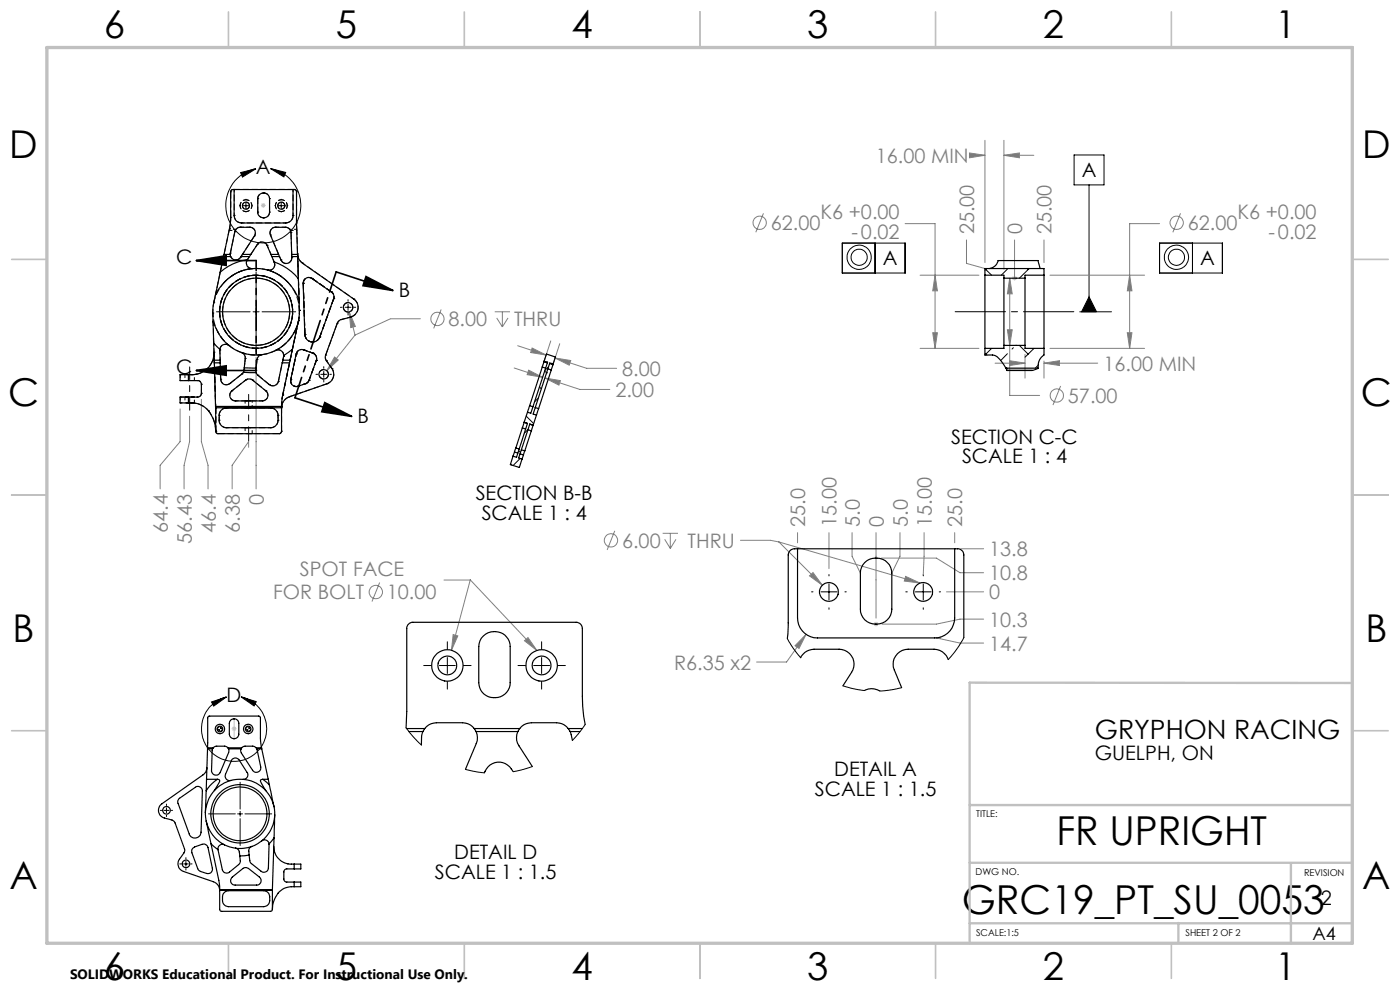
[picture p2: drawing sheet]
<svg xmlns="http://www.w3.org/2000/svg" width="297mm" height="210mm" viewBox="0 0 297 210" stroke-linecap="round" stroke-linejoin="round" font-family="sans-serif">
<g fill="none" stroke="#808080" stroke-width=".21">
<path d="M205.7 32.4l3.3 .5-3.3 .6zM206.7 32.9h2.3M209 29.8v25.9M213 29.8v27.3M213 32.9h6.3M213 32.9l3.3-.5v1.1zM162 45.3l-1.7 4M192 47.4h6.4v26.5M195.2 58.4h12.5M198.4 58.4l.5 3.3h-1zM205 50.9v5l4 1.1M214.2 59v24.9h6.4"/>
<path d="M214.2 59l.5 3.3h-1zM215.2 50.9v8.1M221.5 50.9v4.8M222.7 58.4h20.1M239.6 58.4l.5 3.3h-1zM246 47.4h-6.4v26.5M250.4 45.3l-1.6 4M54.3 75.8v27.9M71 75.7l.8 .7-2.5 2.2zM74.1 66.2l1.3 3-1 .3zM74.1 66.2l1.2 4.9M75.3 71.1l-6 7.5"/>
<path d="M89.2 67.6h-6.4l-7.5 3.5M93.6 65.6l-1.6 4.1M105 66.1h3.2M105.4 67.4l1.2 1.9M106.6 66.1v3.2M107.8 67.4l-1.2 1.9M109.1 78.1l6 1.9M109.8 73.3l6.1 2M112.1 78.5l3 1.5-3.3-.5zM112.9 73.8l3 1.5-3.3-.5zM116.8 72.3l-1.4 4.4M117.8 75.9l6.7 2.2h6.3"/>
<path d="M117.8 75.9l3.3 .6-.3 1zM118.7 72.9l-1.4 4.3M195.2 73.9h12.5M197.9 70.6h1l-.5 3.3zM211.1 77h6.4M213.7 69.9h1l-.5 3.4zM214.2 76.5l3.3 .5-3.3 .5zM217.5 75.2v5M221.5 76.6v3.6M221.5 77h11.4M221.5 77l3.3-.5v1zM222.7 73.9h20.1"/>
<path d="M239.1 70.6h1l-.5 3.3zM38.2 86.7v7l-4.2 5v5M40.2 88.3v5.4l-1.1 5v5M42.7 84.7v9l1.4 5v5M52.7 94.9v-1.2l-3.5 5v5M115.6 80.2l7.4 2.4h6.4M115.6 80.2l3.3 .5-.3 1zM225 81.9l-1.6 4M130.4 112.6l-1.6 4.1M140.6 113.1h3.2M141 114.4l1.2 1.9M142.2 113.1v3.2"/>
<path d="M143.4 114.4l-1.2 1.9M157.1 114.6h6.3l1.8 .4M165.2 115l9.2 9.1M165.2 115l30 8.7M169.2 113v2.1M175.9 113v7.6M180.8 113v5l1.7 3.6M185.8 113v18.1M187 118.4h11.6l5.1 3.1h5M190.9 113v5l-1.7 3.6M196 113l-.1 8.9M202.5 113v2.1"/>
<path d="M203.8 116.4h4.9M80.5 123.6l-1.6 4M96.1 134.6l1 .3-1.3 3zM99.8 123l-4 14.9M99.8 123h-5.6M99.8 123l14.1 15M111.3 135.9l.7-.7 1.9 2.8zM171 134.6l-4.1 5.8h-6.4M171 134.6l-1.5 2.9-.8-.5zM171.7 122.2l.8-.7 1.9 2.6zM192.1 122.3l3.1 1.4-3.4-.4zM199.6 135.3h-1l5.1 1.1h5"/>
<path d="M200.8 125.5h7.9M208.7 131.3h-5l-5.1 1.1h-11.5"/>
<circle cx="161.2" cy="47.3" r="1.41"/>
<circle cx="249.6" cy="47.3" r="1.42"/>
<circle cx="92.8" cy="67.6" r="1.42"/>
<circle cx="224.2" cy="83.9" r="1.4"/>
<circle cx="129.6" cy="114.6" r="1.41"/>
<circle cx="79.7" cy="125.6" r="1.41"/>
</g>
<g fill="none" stroke="#000" stroke-width=".21">
<path d="M51 36.6l3.3-.8-2.9 1.8zM57.4 35.8l3.2 .8-.4 .9zM57.4 35.8a8 8 0 0 1 5.2 12.1 8 8 0 0 1-13.2 .2 8 8 0 0 1 4.9-12.3M227.9 32.9h6.3v6.3h-6.3zM231 39.2v26.9M50.8 43.6h.1M51.5 43.6h1.3M52.2 42.3v.1M52.2 43v1.3M52.2 44.9v.1M53.4 43.6h.2M54.3 57.7v7.2"/>
<path d="M58.3 43.6h.1M59 43.6h1.3M59.7 42.3v.1M59.7 43v1.3M59.7 44.9v.1M60.9 43.6h.2M178.7 51.6h13.3v6.3h-13.3zM185.7 51.6v6.3M246 51.6h13.3v6.3h-13.3zM253 51.6v6.3M45.9 66.1h7.2M53.7 66.1h1.3"/>
<path d="M54.3 65.5v1.3M54.3 67.4v7.1M55.6 66.1h7.1M67 79.4h.4M68.1 79.4h1.2M68.7 77.8v.3M68.7 78.8v1.2M70 79.4h.3M72.2 65.2h.4M73.2 65.2h1.3M73.8 63.6v.3M73.8 64.5v1.3"/>
<path d="M73.8 66.5v.3M75.1 65.2h.4M229.1 66.1h6.7M231 63l1.6 3.1h-3.2zM68.7 80.7v.3M94.9 136.1v1.7M94.9 139.5v3.4M114.9 136.1v1.7M114.9 139.5v3.4M172.2 125.5h.3M174.2 125.5h3.4M175.9 121.9v.3"/>
<path d="M175.9 123.9v3.3M175.9 128.9v.3M179.2 125.5h.3M192.2 125.5h.3M194.2 125.5h3.4M195.9 121.9v.3M195.9 123.9v3.3M195.9 128.9v.3M199.2 125.5h.3M44.9 148.9l3.1-1.1-2.7 2zM46.7 154.1l-.5 .3-.1 .2M47.2 154.6l-.2 .4-.3 .1"/>
<path d="M48 147.8a6.9 6.9 0 0 0-4.1 10.7 6.9 6.9 0 0 0 11.4 0 6.9 6.9 0 0 0-4.1-10.7M51.2 147.8l3.2 1-.5 .9zM52.7 154.1l-.4 .2-.2 .3M53.2 154.6l-.2 .4-.3 .1M89.9 141.2h1.6M93.2 141.2h3.4M94.9 144.6v1.6M98.3 141.2h1.6M109.9 141.2h1.6M113.2 141.2h3.4M114.9 144.6v1.6M118.3 141.2h1.6"/>
<path d="M34 171.9h.3M34.8 171.9h1M35.3 170.6v.3M35.3 171.4v1M35.3 172.9v.3M36.3 171.9h.3M44.2 172.6h5.7M50.4 172.6h1M50.9 165.9v5.7M50.9 172.1v1M50.9 173.7v5.6M52 172.6h5.6"/>
<path d="M38.1 183.3h.4M38.9 183.3h1.1M39.4 181.9v.3M39.4 182.7v1.1M39.4 184.2v.4M40.5 183.3h.2"/>
<circle cx="182.3" cy="54.6" r="2.57"/>
<circle cx="182.3" cy="54.6" r="1.71"/>
<circle cx="249.6" cy="54.6" r="1.71"/>
<circle cx="249.6" cy="54.6" r="2.58"/>
</g>
<path d="M41.6 55.3l6.4-1.1v2.1zM41.6 55.3h12.7M71.3 57.7l12.1 3.9M77.6 58.7l5.8 2.9-6.4-1zM41.6 78.6l6.4-1v2zM41.6 78.6h12.7M62.5 84.4l12.1 3.9M68.9 85.4l5.7 2.9-6.3-1z" fill="none" stroke="#000" stroke-width=".35"/>
<g fill="none" stroke="#c0c0c0" stroke-width=".21">
<path d="M55.4 43.6h1M55.5 43.2l.7 .7M55.8 43.1v1M56.2 43.2l-.7 .7M214.7 59h1M214.8 58.7l.8 .7M215.2 58.5v1M215.6 58.7l-.8 .7M185.3 132.4h1M185.5 132l.7 .7M185.8 131.9v1M186.2 132l-.7 .7"/>
<path d="M49.1 154.6h1.1M49.3 154.2l.7 .7M49.7 152.5v4.2M50 154.2l-.7 .7"/>
</g>
<path d="M40.2 87v-9.2" fill="none" stroke="#000" stroke-width=".21" stroke-dasharray="15.2 1.3 1.3 1.3" stroke-dashoffset="12.6"/>
<path d="M52.7 93.6v-9.9" fill="none" stroke="#000" stroke-width=".21" stroke-dasharray="15.2 1.3 1.3 1.3" stroke-dashoffset="12.2"/>
<path d="M227.8 66.1h-25.2" fill="none" stroke="#000" stroke-width=".21" stroke-dasharray="15.2 1.3 1.3 1.3" stroke-dashoffset="4.6"/>
<path d="M71.3 57.6l-8.7 26.8" fill="none" stroke="#000" stroke-width=".35" stroke-dasharray="6.3 1.3 1.3 1.3 1.3 1.3" stroke-dashoffset="1.8"/>
<path d="M54.3 55.2v23.4" fill="none" stroke="#000" stroke-width=".35" stroke-dasharray="6.3 1.3 1.3 1.3 1.3 1.3" stroke-dashoffset="4.2"/>
<g fill="none" stroke="#c0c0c0" stroke-width=".35">
<path d="M48.5 2.5v7.5M98.5 2.5v7.5M148.5 2.5v7.5M198.5 2.5v7.5M248.5 2.5v7.5M2.5 55h7.5M287 55h7.5M2.5 105h7.5M287 105h7.5M2.5 155h7.5M287 155h7.5M48.5 200v7.5"/>
<path d="M98.5 200v7.5M148.5 200v7.5M198.5 200v7.5M248.5 200v7.5"/>
</g>
<path d="M286.9 144.9l-81.2-.1v55.3M205.7 170.8h81.2M205.7 195.9h81.2M205.7 183h81.2M250 195.8v4.2M273.9 183.1v17" fill="none" stroke="#c0c0c0" stroke-width=".5"/>
<path d="M9.9 10.1h277v190h-277z" fill="none" stroke="#c0c0c0" stroke-width=".7"/>
<g fill="#000">
<path d="M51 36.6l3.3-.8-2.9 1.8zM57.4 35.8l3.2 .8-.4 .9zM231 63l1.6 3.1h-3.2zM44.9 148.9l3.1-1.1-2.7 2zM51.2 147.8l3.2 1-.5 .9zM46.1 154.6l.2 .4 .4 .1v-.5zM46.7 154.1v.5h.5l-.2-.3zM52.1 154.6l.2 .4 .4 .1v-.5zM52.7 154.1v.5h.5l-.2-.3z"/>
<path d="M77.6 58.7l5.8 2.9-6.4-1zM68.9 85.4l5.7 2.9-6.3-1zM41.6 55.3l6.4-1.1v2.1zM41.6 78.6l6.4-1v2z"/>
</g>
<g fill="#808080">
<path d="M71 75.7l.8 .7-2.5 2.2zM74.1 66.2l1.3 3-1 .3zM192.1 122.3l3.1 1.4-3.4-.4zM171.7 122.2l.8-.7 1.9 2.6zM111.3 135.9l.7-.7 1.9 2.8zM96.1 134.6l1 .3-1.3 3z"/>
<path d="M171 134.6l-2.3 2.4 .8 .5zM112.1 78.5l3 1.5-3.3-.5zM115.6 80.2l3.3 .5-.3 1zM112.9 73.8l3 1.5-3.3-.5zM117.8 75.9l3.3 .6-.3 1zM239.6 58.4l.5 3.3h-1zM239.1 70.6h1l-.5 3.3zM198.4 58.4l.5 3.3h-1zM197.9 70.6h1l-.5 3.3zM213.7 69.9h1l-.5 3.4zM214.2 59l.5 3.3h-1zM213 32.9l3.3-.5v1.1zM205.7 32.4l3.3 .5-3.3 .6zM214.2 76.5l3.3 .5-3.3 .5zM221.5 77l3.3-.5v1z"/>
</g>
<g fill="none" stroke="#000" stroke-width=".25">
<path d="M46.7 57.7l-1 4.8M47.4 54.4h1.5M47.4 54.4l-.7 3.3M47.5 54l-.1 .4M47.5 54l1.3-5.8 .1-1.5v-6.1l.5-.4h13.1l.3 .2 .3 13.6M47.5 54h1.3M48.8 54l.1 .4M48.8 54l1-4.9a1.17 1.17 0 0 1 1.2-.9h2a1.16 1.16 0 0 1 1 .6 1.16 1.16 0 0 1 0 1.3l-2.6 3.9M48.9 54.4a1.2 1.2 0 0 0 1.1 .7 1.2 1.2 0 0 0 1.1-.7M49.7 40.2v5.5a1.55 1.55 0 0 0 1.6 1.6h9.3a1.55 1.55 0 0 0 1.6-1.6v-5.5M51.1 54.4h1.8M51.4 54l-.3 .4"/>
<path d="M51.4 54h1.8M52.5 55.1a11.3 11.3 0 0 0-5.8 2.6M52.5 55.1a1.22 1.22 0 0 0-.1 1.3 1.22 1.22 0 0 0 1.2 .6M52.9 54.4l-.4 .7M53.2 54l-.3 .4M53.2 54l1.4-2.1a1.16 1.16 0 0 1 1.1-.6 1.16 1.16 0 0 1 1 .8l.8 1.9M54.9 41.5a1.29 1.29 0 0 1 1.4-.5 1.29 1.29 0 0 1 .9 1.1v2.9a1.25 1.25 0 0 1-1.3 1.2 1.25 1.25 0 0 1-1.2-1.2v-3.1zM57.5 54l.2 .4M57.5 54h1.6M57.7 54.4l.4 1.2M57.7 54.4h1.6M58.1 55.6a1.19 1.19 0 0 1-.1 1.3 1.19 1.19 0 0 1-1.2 .4"/>
<path d="M58.1 55.6a11.2 11.2 0 0 1 5.2 3.5M59.1 54l.2 .4M59.1 54l-1.7-4.2a1.18 1.18 0 0 1 1.1-1.6h2a1.21 1.21 0 0 1 1.2 1.1l.2 4.7M59.3 54.4l.3 .8a1.19 1.19 0 0 0 1.5 .6 1.19 1.19 0 0 0 .8-1.4M61.9 54v.4M61.9 54.4h1.2M61.9 54h1.2M63.1 54v.4M63.1 53.9a2.61 2.61 0 0 0 1.1 1.9l10.9 7.7a2.15 2.15 0 0 1 .8 2.1 2.15 2.15 0 0 1-1.5 1.7l-2.2 .5-.7 .8-2.5 7 .2 .9 1.2 1.7a2.13 2.13 0 0 1-1 3.2l-8 2.8a2.48 2.48 0 0 0-1.7 2.3M63.1 54.4l.2 4.7M63.3 59.1l.1 4.4M64.7 59.2l.6-.3 .7 .1 4.3 3a1.18 1.18 0 0 1 .5 1.4l-3 8.1a1.64 1.64 0 0 1-1.8 1 1.64 1.64 0 0 1-1.3-1.5l-.4-10.9z"/>
<path d="M209 58.4v15.5M209 58.4v-1.4h12.5v1.4M209 58.4h4v.6M209.9 57a2.17 2.17 0 0 0 1.8-1.7h8.5l.5 1.7M213 59v14.3M213 59h4.5M217.5 59v14.3M221.5 58.4v15.5M221.5 58.4h-4v.6M40 79.5h-1.8v1.2h1.8M40 79.5v1.2M45.2 68.2a9.6 9.6 0 0 0 8.8 7.1 9.3 9.3 0 0 0 9.1-6.2"/>
<path d="M45.2 68.2l.1 4.6M45.3 72.8l1.3 1.3M45.3 72.8l.1 3.6M45.4 74.7a4.7 4.7 0 0 1-5.4 4.8M45.4 76.4l.1 .6M45.4 76.4h1.3M45.5 77h1.2M45.5 77l.2 9.2M45.7 62.5a9.5 9.5 0 0 1 8.7-5.5 9.5 9.5 0 0 1 8.6 5.6l.4 .9M45.7 62.5l-.5 2.5v3.2M46.6 74.1l.1 2.3M46.7 76.4v.6"/>
<path d="M46.7 77l.1 3.5a1.19 1.19 0 0 0 .7 1 1.19 1.19 0 0 0 1.3-.1l2.8-2.4M48.6 73.3a1.21 1.21 0 0 0-2 .8M51.3 74.8a1.4 1.4 0 0 1 .7 1.8l-.2 1.4M51.6 79h2.7M51.8 78l2.5 .1M51.8 78l-.2 1M54.3 78.1v.9M55.5 75.2l-.6 .3-.3 .5-.3 2.1M58.5 74.4a1.16 1.16 0 0 1 1.7 1M59.9 77l-.8 3.9a1.23 1.23 0 0 1-2 .7l-2.4-2-.4-.6M59.9 77h1.5M60 76.4l-.1 .6"/>
<path d="M60 76.4h1.5M60.2 75.4l-.2 1M61.4 77l-1.4 6.8-.3 2.4M61.5 76.4l-.1 .6M62 74.1l-1.8 1.3M62 74.1l-.5 2.3M63.1 69.1l-1.1 5M63.2 74.4l.5-.2 .5-.1 2.2 .8a1.22 1.22 0 0 1 .7 1.6l-1.7 4.5-.5 .3-1.7 .6a1.21 1.21 0 0 1-1.5-1.3l1.1-5.5zM63.4 63.5l.1 3.7-.4 1.9M115 77.8l.7 .3M115 77.8l-2.6 8.3M115.4 76.7l-.4 1.1"/>
<path d="M115.4 76.7l.7 .3M115.4 76.6l.8 .2-3.6 10.9-.7-.3M115.4 76.6l.5-1.5 1.9 .6-.5 1.5M115.4 76.6v.1M116.2 78.2l.7 .3M116.6 77.1l.7 .3M116.9 78.5l-2.6 8.2M117.3 77.4l-.4 1.1M117.3 77.2l-.7-.2-3.5 10.8 .7 .2M117.3 77.2v.2M209 73.9v1.4h1.6a3.1 3.1 0 0 1 2.2 1.8l.6 1M213 73.3v.6h-4"/>
<path d="M213 73.3h4.5M213.4 78.1h.1M213.4 78.1l.2 .5M213.4 78.1h6.8M213.6 78.6h5.5M213.6 78.6h5.4M217.5 73.3v.6h4M220.2 78.1v.1M221.5 73.9v1.4a2.48 2.48 0 0 0-1.2 2l-.1 .8M40 80.7h1.9a.78 .78 0 0 1 .8 .8v1.9a.85 .85 0 0 1-.8 .8h-1.9M40 85.5a5 5 0 0 1 5.4 3.7l.4 2.3M40 84.2h-1.8v1.3h1.8"/>
<path d="M40 84.2v1.3M45.7 86.2l.1 .3M45.7 86.2h14M45.8 86.5h13.9M45.8 86.5v5M46.8 87.1l.5-.4 .8-.2h9.3a1.62 1.62 0 0 1 1.6 1.6v1a1.62 1.62 0 0 1-1.6 1.6h-9.3a1.55 1.55 0 0 1-1.6-1.6 2.41 2.41 0 0 1 .3-2zM49 83.1l3.1-2.5 .6-.2 .9 .2 2.8 2.3a1.2 1.2 0 0 1 .4 1.4 1.2 1.2 0 0 1-1.2 .7h-5.7a1.2 1.2 0 0 1-1-.7 1.2 1.2 0 0 1 .1-1.2zM59.7 86.2v.3M59.7 86.5v5l-.3 .5h-13.3l-.2-.1-.1-.4M108.8 96.8l-.5 1.8 1.9 .6 .5-1.8M109.1 95.9l.8 .2M109.1 95.9l-.3 .9"/>
<path d="M109.4 95l-.3 .9M109.4 95l.7 .2M110.3 96.3l.8 .2M110.6 95.4l.7 .2M110.8 90.8l.7 .2M110.8 90.8l-1.4 4.2M111.1 96.5l-.4 .9M111.2 89.6l-.4 1.2M111.2 89.6l.7 .2-2.3 7.2-.8-.2M111.2 89.6l.7 .2M111.2 89.6h.1M111.3 95.6l-.2 .9"/>
<path d="M111.9 87.4l-.7 2.2M112 91.1l.7 .3M112.4 86.1l-.5 1.3M112.4 86.1l.7 .2M112.4 90l.7 .2M112.7 91.4l-1.4 4.2M113.1 90.2l-.4 1.2M113.1 90.2l-.7-.3-2.4 7.2 .7 .3M113.1 90.2h.1M113.5 86.5l.8 .2M113.8 88l-.7 2.2M114.3 86.7l-.5 1.3"/>
<path d="M169.2 116.4v14.7a4.2 4.2 0 0 0 4.2 4.2h24.9a4.2 4.2 0 0 0 4.2-4.2v-14.7M183.4 119.3a3.4 3.4 0 0 1 3.6-.7 3.4 3.4 0 0 1 2.2 3v7.6a3.3 3.3 0 0 1-3.3 3.2 3.3 3.3 0 0 1-3.4-3.2v-7.6a3.3 3.3 0 0 1 .9-2.3zM102.5 134.9a3.3 3.3 0 0 1 3.6-.7 3.3 3.3 0 0 1 2.1 3v7.6a3.3 3.3 0 0 1-3.3 3.2 3.3 3.3 0 0 1-3.3-3.2v-7.6a3.1 3.1 0 0 1 .9-2.3zM169.9 139.5l.1-.3a3.3 3.3 0 0 1 2.7-1.5h5.3a3.2 3.2 0 0 1 2.7 4.9l-1.9 2.9M201.2 139.9a3.3 3.3 0 0 0-3-2.2h-5.5a3.2 3.2 0 0 0-3 4.4l1.6 3.8M204.5 135.2v-17.5a1.33 1.33 0 0 0-1.4-1.3h-34.5a1.33 1.33 0 0 0-1.4 1.3v15.2l-.2 2.6M44 158.6v.2M44 158.6l.1-6.4 .2-.3h10.7l.2 .3v4.4l.3 2M44 158.8h1.1M44 158.8l-.2 6.5M44 158.6h1.2M45.1 158.8l-.2 4.7a.96 .96 0 0 0 .7 .9 .96 .96 0 0 0 1.1-.5l1.8-4.3v-.8"/>
<path d="M45.2 158.6l.6-.3h2l.6 .3M45.2 158.6l-.1 .2M48.4 158.6h2.9M48.4 158.6l.1 .2M48.5 158.8h2.7M49.1 152.6a1.01 1.01 0 0 1 1.6 .8v2.3a1.01 1.01 0 0 1-1 1 1.01 1.01 0 0 1-1.1-1v-2.3l.1-.3zM51.2 158.8l-.1 .8 2.5 3.8a.95 .95 0 0 0 1.1 .4 .95 .95 0 0 0 .6-1.1l-.8-3.9M51.3 158.6l.5-.3h2l.6 .3M51.3 158.6l-.1 .2M54.4 158.6h1.1M54.4 158.6l.1 .2M54.5 158.8h1"/>
<path d="M55.5 158.6v.2M55.5 158.8l1.4 6.5M86.3 154.5h3.8M86.7 155.2h3M89.7 155.2a5.6 5.6 0 0 0-.3 2.8M90.1 154.5a3.1 3.1 0 0 1 2.5-1.2h5.5a3.2 3.2 0 0 1 2.5 1.2M90.1 154.5l-.4 .7M100.6 154.5h9.6M100.6 154.5l.4 .7M101 155.2a3.2 3.2 0 0 1 0 2.5l-2.3 5.5M101 155.2h8.9M109.9 155.2a3.1 3.1 0 0 0 .2 3l2.8 4.4"/>
<path d="M110.2 154.5a3.1 3.1 0 0 1 2.5-1.2h5.4a3.1 3.1 0 0 1 2.4 1.2M110.2 154.5l-.3 .7M120.5 154.5h3M120.5 154.5l.5 .7M121 155.2l.4 1.8M121 155.2h2M124.1 153.7l-.5-3.8-.1-2.2v-14.4a1.33 1.33 0 0 0-1.3-1.3h-34.6a1.33 1.33 0 0 0-1.3 1.3v17.6l-.2 3.5M183.4 146.5a3.2 3.2 0 0 1 3.3 .1M38 169.4l3.5-2.4a.94 .94 0 0 1 .9-.1 .94 .94 0 0 1 .5 .9l-.2 8.7a1.29 1.29 0 0 1-1.1 1.3 1.29 1.29 0 0 1-1.5-.9l-2.4-6.6v-.5zM41 179.9l1.9-.8a.99 .99 0 0 1 1.2 .7l.9 4.4a.93 .93 0 0 1-1.2 1.1l-1.3-.5-.5-.4-1.3-3.5v-.6zM43.6 172.4l.1 1.8M43.7 174.2l1.1 4.8"/>
<path d="M43.7 174.2a7.4 7.4 0 0 0 3.9 5M43.7 167.7l-.1 4.7M43.8 165.3h2.3M43.8 165.3l-.1 2.4M43.9 162.8a1.77 1.77 0 0 1-.9 1.6l-8.6 6.1a1.68 1.68 0 0 0-.8 1.7 1.68 1.68 0 0 0 1.3 1.3l1.7 .5 .5 .5 2 5.5v.7l-1 1.6a1.72 1.72 0 0 0 .8 2.5l6.4 2.2a1.94 1.94 0 0 1 1.3 1.9M44.8 179l1.4 1.2M44.8 179l1.6 7.8 .2 1.9M45.5 167.7a7.9 7.9 0 0 0-1.9 4.7M45.5 167.7a7.4 7.4 0 0 1 10.9 0M46.1 165.3l-1.6 1.4-.8 1M46.1 165.3a.44 .44 0 0 1 .5 .3 .44 .44 0 0 1-.2 .5l-.9 1.6M47.6 179.2a.94 .94 0 0 0-1 .1 .94 .94 0 0 0-.4 .9"/>
<path d="M47.6 179.2l1.2 .5 1.2 .2M50 179.9a1.3 1.3 0 0 1 .9 1.7M51.5 165.3a.93 .93 0 0 0 .9-.4 .93 .93 0 0 0 0-1l-1.7-2.7a.93 .93 0 0 0-.9-.4 .93 .93 0 0 0-.7 .6l-1.3 2.8a.96 .96 0 0 0 .2 1 .96 .96 0 0 0 1 .4M53.4 179.6a.96 .96 0 0 0-.6 1.3v.5M53.4 179.6a7.3 7.3 0 0 1-3.4 .3M55.5 178.4a.96 .96 0 0 1 1.6 .6M55.5 178.4l-1.2 .8-.9 .4M55.7 165.3a.42 .42 0 0 0-.5 .3 .42 .42 0 0 0 .2 .5l1 1.6M55.7 165.3l1.5 1.2M55.7 165.3h1.2M56.4 167.7a7.7 7.7 0 0 1 1.7 3.4M56.9 165.3l.3 1.2"/>
<path d="M57.1 179l-.2 5.1a.96 .96 0 0 1-1.5 .7l-2.2-1.7-.4-1.7M57.2 166.5l.9 4.6M58.1 179.5a3.8 3.8 0 0 0 4.3 3.8M58.1 177.7l-1 1.3M58.1 171.1l.2 1.8M58.1 177.7l-.3 11M58.3 172.9a7.3 7.3 0 0 1-2.8 5.5M58.3 172.9l-.2 4.8M108.9 163.7a3.2 3.2 0 0 0-3.2-2 3.2 3.2 0 0 0-2.9 2.2M46.2 180.2l1 4.3a.93 .93 0 0 0 1.5 .5l2.2-1.9v-1.5M46.6 188.7v.2M46.6 188.9v4l.2 .4h10.7l.3-.4"/>
<path d="M46.6 188.7h11.2M46.6 188.9h11.2M47.5 189.4l.3-.3 .7-.2h7.5a1.32 1.32 0 0 1 1.2 1.3v.9a1.32 1.32 0 0 1-1.2 1.2h-7.5a1.32 1.32 0 0 1-1.3-1.2l.1-1.3zM49.1 186.2l2.4-2 .5-.2 .7 .2 2.3 1.8a.94 .94 0 0 1 .3 1.1 .94 .94 0 0 1-.9 .6h-4.5a.93 .93 0 0 1-.9-.5 .93 .93 0 0 1 .1-1zM52.8 181.4l-1.9 .2M57.8 188.7v.2M57.8 188.9v4M62.4 187.1h1.4v1h-1.4M62.4 183.3h1.4v1h-1.4M62.4 184.3h-1.5a.6 .6 0 0 0-.7 .7v1.5a.6 .6 0 0 0 .7 .6h1.5M62.4 188.1a4.3 4.3 0 0 0-4.6 4.3v.5M62.4 183.3v1"/>
<path d="M62.4 187.1v1"/>
<circle cx="52.2" cy="43.6" r=".75"/>
<circle cx="59.7" cy="43.6" r=".76"/>
<circle cx="54.3" cy="66.1" r="7.7"/>
<circle cx="54.3" cy="66.1" r="7.1"/>
<circle cx="68.7" cy="79.4" r=".99"/>
<circle cx="73.8" cy="65.2" r="1"/>
<circle cx="175.9" cy="125.6" r="2"/>
<circle cx="195.9" cy="125.6" r="2"/>
<circle cx="46.7" cy="154.6" r="1"/>
<circle cx="46.7" cy="154.6" r=".6"/>
<circle cx="52.7" cy="154.6" r="1"/>
<circle cx="52.7" cy="154.6" r=".6"/>
<circle cx="94.9" cy="141.1" r="2"/>
<circle cx="94.9" cy="141.2" r="3.3"/>
<circle cx="114.9" cy="141.1" r="2"/>
<circle cx="114.9" cy="141.2" r="3.3"/>
<circle cx="35.3" cy="171.9" r=".81"/>
<circle cx="50.9" cy="172.6" r="6.2"/>
<circle cx="50.9" cy="172.6" r="5.7"/>
<circle cx="39.5" cy="183.2" r=".8"/>
</g>
<g fill="none" stroke="#000" stroke-width=".21" stroke-dasharray="1.3 .6" stroke-dashoffset=".6">
<path d="M47.5 60a9.2 9.2 0 0 1 13.7 0M52.5 55.1l2.1-3.2M53 48.2h-2M54 50l.2-.4-.1-.7M57.4 49.8l2.2 5.3M58.2 55.7l-1.5-3.7M60.5 48.2h-2M38.2 79.5v1.2M39.2 79.5v1.2M46.2 70.3a9.2 9.2 0 0 0 2.4 3M54.3 78.5l.1 .7 .3 .4M54.3 78.5l.1-1.2"/>
<path d="M58.5 74.3l1.8-1.1a9.2 9.2 0 0 0 2.2-2.9M62.9 75.1a1.19 1.19 0 0 1 1.5-.9M63.5 65.8l-.2-5.8M64.4 74.2a1.19 1.19 0 0 0-1.5 .9M69.2 76.5l-.2-.6 .1-.6M70.4 78.2l-1.2-1.7M71.6 68.6l.3-.5 .5-.3M72.4 67.8l2-.6M38.2 84.2v1.3M39.2 84.2v1.3M40 85.5v-1.3M40 80.7v-1.2"/>
<path d="M41.2 80.7v-1.3M41.2 85.5v-1.3M41.9 80.7a.79 .79 0 0 1 .8 .8M42.7 83.4a.79 .79 0 0 1-.8 .8M52 90.7v1.3M53.5 92v-1.3M55.7 85h-5.8M69.4 81.4a2.13 2.13 0 0 0 1-3.2"/>
</g>
<g fill="none" stroke="#000" stroke-width=".21" stroke-dasharray="1.3 .6">
<path d="M47.5 60a9.2 9.2 0 0 1 6.1-3M48.7 48.6v-.1M48.7 48.6l-.1 .3M48.7 48.5h.1M48.9 53.7h.1M49 40.7h.1M49 46.1h.1M49.5 40.2h.1M49.7 45.7h.1M49.7 40.2h.1M49.8 49.1h.1M49.9 48.9l.2-.3"/>
<path d="M49.9 48.9l-.1 .2M51 48.2h.1M51 54.6h.1M51.3 47.3h.1M52.5 55.1h.1M53 48.2h.1M53.6 57h.1M53.9 48.6l.2 .3M54 50h.1M54.6 51.9h.1M54.7 45h.1M54.7 42.1h.1"/>
<path d="M55.9 46.2h.1M55.9 40.9h.1M56 46.2h-.1M56 40.9h-.1M56 46.2h.1M56 40.9h.1M56.7 52h.1M56.8 57.3h.1M57.2 42.1h.1M57.2 45h.1M57.4 49.8h.1M57.4 48.9l.1-.3"/>
<path d="M58.2 55.7h.1M58.5 48.2h.1M59.6 55.1h.1M59.7 58.6l-.9-.5-2-.8M60.5 48.2h.1M60.6 47.3h.1M61.5 48.6l.1 .3M61.7 49.3h.1M61.7 49.3l-.1-.4M61.9 54.6h.1M62.2 45.7h.1M62.2 40.2h.1"/>
<path d="M62.4 40.2h.1M62.9 40.7h.1M62.9 47.3h.1M63 48.9v-.3M63.1 53.9h.1M64.2 55.8h.1M66.2 59.1h.1M38.2 79.5h.1M40.7 79.5h.1M41.6 79.4h.1M45.2 66.4h.1M45.4 64.2h.1"/>
<path d="M45.4 74.7h.1M46.6 74.2h.1M46.7 74.1l-.1 .1M48.6 73.3h.1M51.3 74.8l-1.4-.7-1.3-.8M51.3 74.8h.1M51.3 79.3h.1M51.8 78.5h.1M52 76h.1M54.3 78.5h.1M54.5 76.3h.1M54.7 79.6h.1"/>
<path d="M55.6 75.2h.1M58.5 74.3h.1M60.2 75.6h.1M62.9 75.1h.1M63.3 68h.1M63.5 65.8h.1M64.3 60.1h.1M64.4 74.2h.1M64.7 71h.1M66.4 74.9h.1M67.1 76.4h.1M67.8 71.5h.1"/>
<path d="M69.1 75.3h.1M69.3 76.5h.1M70.4 62l-4.2-2.9M70.4 62h.1M70.4 78.2h.1M70.8 63.4h.1M71.6 68.5h.1M72.4 67.8h.1M74.4 67.2h.1M75.1 63.4h.1M38.2 80.7h.1M38.2 84.2h.1"/>
<path d="M38.2 85.5h.1M40.7 85.5h.1M41.9 80.7h.1M41.9 84.2h.1M42.7 83.4h.1M42.7 81.5h.1M44.3 87.2h.1M45.8 86.3v.1M45.8 86.5v-.1M45.8 86.5h.1M45.8 91.5h.1M46.3 92h.1"/>
<path d="M46.5 88.1h.1M46.5 89.1h.1M46.8 80.4h.1M48.1 90.7h.1M48.1 86.5h.1M48.8 81.3h.1M48.8 81.3l2.5-2M49.2 82.9h.1M49.9 85h.1M52.1 80.6h.1M53.6 80.6h.1M55.7 85h.1"/>
<path d="M56.4 82.9h.1M57.1 81.6l-2.4-2M57.1 81.6h.1M57.4 90.7h.1M57.4 86.5h.1M59 88.1h.1M59 89.1h.1M59.1 80.9h.1M59.2 92h.1M59.7 86.5v-.3M59.7 86.2v.3M59.7 86.4v5.1"/>
<path d="M59.7 86.4v-.1M59.7 86.2v.1M59.7 86.2h.1M59.7 91.5h.1M59.7 86.5h.1M60 83.8h.1M61.4 84.1h.1M61.4 84.1a2.5 2.5 0 0 0-1.7 2.4M61.7 80.5h.1M63.2 81.9h.1M64.8 81.4h.1M65.6 80.7h.1"/>
<path d="M69.4 81.4h.1"/>
</g>
<g fill="none" stroke="#000" stroke-width=".21" stroke-dasharray="1.3 .6" stroke-dashoffset=".1">
<path d="M53.6 57a9.2 9.2 0 0 0-4.6 1.6M63.3 60l-.1-3M40.7 79.5h-1.5h1.5M45.4 64.2a9.2 9.2 0 0 1 2.1-4.2M46.6 66.1a7.8 7.8 0 0 1 11.4-6.8 7.8 7.8 0 0 1 .6 13.3 7.8 7.8 0 0 1-12-5.9v-.6M58.5 74.3l-1.4 .6-1.5 .3M67.8 71.5l3-8.1M74.4 67.2a2.13 2.13 0 0 0 1.6-1.6 2.13 2.13 0 0 0-.9-2.2M40.7 85.5h-1.5h1.5M45.8 91.5v-5M45.8 86.5v5M49.2 82.9a1.19 1.19 0 0 0-.4 1.3 1.19 1.19 0 0 0 1.1 .8"/>
<path d="M52 86.5h1.5h-1.5M52 85h1.5h-1.5M52 90.7h1.5h-1.5M53.5 92h-1.5h1.5M55.7 85a1.19 1.19 0 0 0 1.1-.8 1.19 1.19 0 0 0-.4-1.3"/>
</g>
<g fill="none" stroke="#000" stroke-width=".21" stroke-dasharray="1.3 .6" stroke-dashoffset=".4">
<path d="M48.7 48.5l.3-2.4M49.5 40.2l-.4 .1-.1 .4M62.9 40.7l-.1-.4-.4-.1M63.1 53.9l.4 11.9M63.1 53.9a2.5 2.5 0 0 0 1.1 1.9M63.2 57l-.2-8.1M40.7 79.5h-.7M41.6 79.4l-.9 .1M45.2 66.4l.1 6.1M45.4 74.7l.4 11.8M46.6 74.2l.2 6.2M51.3 74.8a9.2 9.2 0 0 0 4.3 .4"/>
<path d="M55.6 75.2a9.2 9.2 0 0 1-4.3-.4M62 74.1l1.3-6.1M69.7 79.4a1 1 0 0 0-1.4-.9 1 1 0 0 0-.2 1.7 1 1 0 0 0 1.6-.6v-.2M74.9 65.2a1 1 0 0 0-1.5-.9 1 1 0 0 0-.2 1.7 1 1 0 0 0 1.6-.6l.1-.2M40 85.5h.7M45.8 86.3l-.5-13.8M45.8 86.5l-.4-11.8M46.3 92l-.4-.2-.1-.3M57.1 81.6a1.19 1.19 0 0 0 2-.7M59.7 86.2l.3-2.4M59.7 91.5l-.1 .3-.4 .2M60 83.8l2-9.7"/>
</g>
<g fill="none" stroke="#000" stroke-width=".21" stroke-dasharray="1.3 .6" stroke-dashoffset=".7">
<path d="M48.6 48.9h1.3M49.7 45.7v-5.5M50.1 48.6h-1.4M60.6 47.3h-9.3M61.6 48.9h1.4M62.2 40.2v5.5M63 48.6l-.1-1.3M63 48.6h-1.5M62.9 75.1l-1.2 5.4M75.1 63.4l-10.9-7.6M48.1 86.5h9.3M48.1 90.7h9.3"/>
<path d="M49.2 82.9l2.9-2.3M53.6 80.6l2.8 2.3"/>
</g>
<g fill="none" stroke="#000" stroke-width=".21" stroke-dasharray="1.3 .6" stroke-dashoffset=".3">
<path d="M46.9 57l1.7-8.1M49.7 45.7a1.59 1.59 0 0 0 1.6 1.6M52.5 55.1a1.19 1.19 0 0 0-.1 1.3 1.19 1.19 0 0 0 1.2 .6M56.7 52a1.19 1.19 0 0 0-2.1-.1M56.8 57.3a1.19 1.19 0 0 0 1.2-.4 1.19 1.19 0 0 0 .2-1.2M60.6 47.3a1.59 1.59 0 0 0 1.6-1.6M61.2 60a9.2 9.2 0 0 1 2.3 5.8M66.2 59.1a1.19 1.19 0 0 0-1.2-.1 1.19 1.19 0 0 0-.7 1.1M46.7 74.1a1.19 1.19 0 0 1 1.9-.8M58.5 74.3a1.19 1.19 0 0 1 1.2 .1 1.19 1.19 0 0 1 .5 1.2M63.3 68a9.2 9.2 0 0 1-4.8 6.3M64.3 60.1a1.19 1.19 0 0 1 .7-1.1 1.19 1.19 0 0 1 1.2 .1"/>
<path d="M64.7 71a1.62 1.62 0 0 0 1.4 1.5 1.62 1.62 0 0 0 1.7-1M46.5 88.1a1.59 1.59 0 0 1 1.6-1.6M46.8 80.4a1.19 1.19 0 0 0 .7 1.1 1.19 1.19 0 0 0 1.3-.2M48.1 90.7a1.59 1.59 0 0 1-1.6-1.6M57.4 86.5a1.59 1.59 0 0 1 1.6 1.6M57.4 90.7a1.59 1.59 0 0 0 1.6-1.6M61.7 80.5a1.19 1.19 0 0 0 1.5 1.4M63.2 81.9a1.19 1.19 0 0 1-1.5-1.4M65.6 80.7l1.5-4.3"/>
</g>
<g fill="none" stroke="#000" stroke-width=".21" stroke-dasharray="1.3 .6" stroke-dashoffset=".5">
<path d="M46.6 58.4l-1.2 5.8M50.9 43.6a1.25 1.25 0 0 1 1.8-1.1 1.25 1.25 0 0 1 .2 2.1 1.25 1.25 0 0 1-1.9-.7l-.1-.3M51 48.2l-.6 .2-.3 .2M52.2 44.9a1.25 1.25 0 0 1-1.1-1.8 1.25 1.25 0 0 1 2.1-.2 1.25 1.25 0 0 1-.8 2h-.2M53.9 48.6l-.3-.2-.6-.2M57.4 48.9v.9M58.4 43.6a1.25 1.25 0 0 1 1.8-1.1 1.25 1.25 0 0 1 .2 2.1 1.25 1.25 0 0 1-1.9-.7l-.1-.3M58.5 48.2l-.6 .2-.4 .2M59.7 44.9a1.25 1.25 0 0 1-1.1-1.8 1.25 1.25 0 0 1 2.1-.2 1.25 1.25 0 0 1-.8 2h-.2M61.5 48.6l-.3-.2-.7-.2M40.7 79.5l.5-.1-.5 .1M45.2 66.4l.2-2.2"/>
<path d="M48.6 73.3a9.2 9.2 0 0 1-3.4-6.9M51.3 79.3l.5-.8M52 76l-.1 1M54.4 77.3l.1-1M63.5 65.8l-.2 2.2M66.4 74.9l-2-.7M39.2 84.2h2h-2M40.7 85.5h.5h-.5M40.7 85.5a4.5 4.5 0 0 1 3.6 1.7M41.2 80.7h-2h2M46.5 89.1v-1M59 88.1v1"/>
<path d="M64.8 81.4l.5-.3 .3-.4M65.6 80.7l-.3 .4-.5 .3"/>
</g>
<path d="M49.8 49.1l-.9 4.6M52.9 43.6a.75 .75 0 0 1-1 .7 .75 .75 0 0 1-.2-1.3 .75 .75 0 0 1 1.2 .4v.2M54.7 42.1v2.9M57.2 42.1v2.9M60.4 43.6a.75 .75 0 0 1-1 .7 .75 .75 0 0 1-.2-1.3 .75 .75 0 0 1 1.2 .4v.2M62.9 47.3v-6.6M45.4 74.7a4.6 4.6 0 0 1-3.8 4.7M47.2 66.1a7.1 7.1 0 0 1 10.5-6.2 7.1 7.1 0 0 1 .5 12.2 7.1 7.1 0 0 1-11-5.4v-.6M63.3 68l-3.3 15.8M44.3 87.2a6.9 6.9 0 0 1 1.5 4.3M61.4 84.1l8-2.7" fill="none" stroke="#000" stroke-width=".21" stroke-dasharray="1.3 .6" stroke-dashoffset=".2"/>
<path d="M54.7 45a1.19 1.19 0 0 0 1.2 1.2M55.9 40.9a1.19 1.19 0 0 0-1.2 1.2M56 46.2a1.19 1.19 0 0 0 1.2-1.2M57.2 42.1a1.19 1.19 0 0 0-1.2-1.2M40 79.5h-1.8M66.4 74.9a1.19 1.19 0 0 1 .7 1.5M67.1 76.4a1.19 1.19 0 0 0-.7-1.5M38.2 85.5h1.8M38.2 80.7h1.8M40 84.2h-1.8" fill="none" stroke="#000" stroke-width=".21" stroke-dasharray="1.3 .6" stroke-dashoffset=".9"/>
<path d="M48.9 53.7a1.19 1.19 0 0 0 .7 1.3 1.19 1.19 0 0 0 1.4-.4M56.8 57.3a9.2 9.2 0 0 1 4.4 2.7M59.6 55.1a1.19 1.19 0 0 0 1.4 .7 1.19 1.19 0 0 0 .9-1.2M61.9 54.6l-.2-5.3M62.4 40.2h-12.9M64.3 60.1l.4 10.9M69.1 75.3l2.5-6.8M59.1 80.9l1.1-5.3M59.2 92h-12.9" fill="none" stroke="#000" stroke-width=".21" stroke-dasharray="1.3 .6" stroke-dashoffset="-.1"/>
<path d="M49 40.7v5.4M51 54.6l3-4.6" fill="none" stroke="#000" stroke-width=".21" stroke-dasharray="1.3 .6" stroke-dashoffset="-.2"/>
<path d="M46.6 58.4l.3-1.4M51.3 74.8l.5 .4 .2 .8M51.8 78.5l.1-1.5M54.5 76.3l.5-.8 .6-.3M70.4 62a1.19 1.19 0 0 1 .4 1.4M70.8 63.4a1.19 1.19 0 0 0-.4-1.4M52 85v1.5M53.5 86.5v-1.5M53.6 80.6l-.6-.2-.9 .2M63.2 81.9l1.6-.5" fill="none" stroke="#000" stroke-width=".21" stroke-dasharray="1.3 .6" stroke-dashoffset=".8"/>
<path d="M40 80.7h1.9M41.9 84.2h-1.9M42.7 81.5v1.9" fill="none" stroke="#000" stroke-width=".21" stroke-dasharray="1.3 .6" stroke-dashoffset="1"/>
<g fill="none" stroke="#000" stroke-width=".21">
<path d="M209 57l1.4 1.4M209.3 57l-.3 .3M213.8 57l-1.4 1.4M215.5 59h.1M217.9 57l.2 .1M218.3 57l-2 2M221.5 58.3l-.1 .1M115.5 78.7l.3 .2M116 79.1h.1M116.4 77.8l-.8 .8M117.1 77l-.1 .1M209 75l.3 .3"/>
<path d="M210.4 73.9l-1.4 1.4M213.7 75l-1.4 1.5M215 73.8l-.3 .2M215.5 73.3h.1M216.3 73.3l1.8 1.8M219.4 73.9l-1.9 1.9M220.2 78.2l-1.2 .4M220.2 77.5l-.6 .6M221.4 73.9l.1 .1M108.3 98.4l.3 .3M110 95.6l.4 .4M110.3 97.3l-1.4 1.4"/>
<path d="M111.6 88.3l1.6 1.5M112 91.1l-.8 .8M113.2 89.9l-.2 .3M114.2 84.4l-.8 .8M114.4 82.1l.4 .4M167 135.5l1.2 2 1.7 2M204.5 135.2l-1.3 2.2-2 2.5M86.1 154.4l1.8 2.2 1.5 1.4M124.1 153.7l-1.4 2-1.3 1.3M178.8 145.5l2.3 .6 2.3 .4M191.3 145.9l-2.8 .5-1.8 .2M98.7 163.2l1.7 .4 2.4 .3"/>
<path d="M112.9 162.6l-1.7 .6-2.3 .5"/>
</g>
<g font-size="8.5">
<text x="224.1" y="179.3">FR UPRIGHT</text>
<text x="204" y="193.8">GRC19_PT_SU_0053</text>
</g>
<g font-size="8.1">
<text x="22" y="8">6</text>
<text x="71.2" y="8">5</text>
<text x="121.2" y="8">4</text>
<text x="171.3" y="8">3</text>
<text x="221.3" y="8">2</text>
<text x="270.5" y="8">1</text>
<text x="2" y="33.6">D</text>
<text x="289" y="33.6">D</text>
<text x="1.7" y="86.1">C</text>
<text x="288.7" y="86.1">C</text>
<text x="2.7" y="136.1">B</text>
<text x="289.7" y="136.1">B</text>
<text x="2" y="188.6">A</text>
<text x="289" y="188.6">A</text>
<text x="22" y="208">6</text>
<text x="71.2" y="208">5</text>
<text x="121.2" y="208">4</text>
<text x="171.3" y="208">3</text>
<text x="221.3" y="208">2</text>
<text x="270.5" y="208">1</text>
</g>
<text font-size="5.6" x="232.3" y="156.7">GRYPHON RACING</text>
<g font-size="4.2" fill="#808080">
<text x="185.8" y="34.5">16.00 MIN</text>
<text x="174.1" y="46.5">K6 +0.00</text>
<text x="262.5" y="46.5">K6 +0.00</text>
<text x="163.5" y="48.8">62.00</text>
<text x="180.7" y="50.6">-0.02</text>
<text x="206.6" y="49.7" transform="rotate(-90 206.6 49.7)">25.00</text>
<text x="216.8" y="49.7" transform="rotate(-90 216.8 49.7)">0</text>
<text x="223.1" y="49.7" transform="rotate(-90 223.1 49.7)">25.00</text>
<text x="252" y="48.8">62.00</text>
<text x="269.1" y="50.6">-0.02</text>
<text x="95.1" y="69.2">8.00</text>
<text x="109.1" y="69.2">THRU</text>
<text x="132" y="79.7">8.00</text>
<text x="234.1" y="78.6">16.00 MIN</text>
<text x="130.5" y="84.2">2.00</text>
<text x="226.5" y="85.4">57.00</text>
<text x="55.9" y="107.2" transform="rotate(-90 55.9 107.2)">0</text>
<text x="35.6" y="113.1" transform="rotate(-90 35.6 113.1)">64.4</text>
<text x="45.8" y="113.1" transform="rotate(-90 45.8 113.1)">46.4</text>
<text x="50.9" y="113.1" transform="rotate(-90 50.9 113.1)">6.38</text>
<text x="170.8" y="111.8" transform="rotate(-90 170.8 111.8)">25.0</text>
<text x="177.5" y="111.8" transform="rotate(-90 177.5 111.8)">15.00</text>
<text x="182.4" y="111.8" transform="rotate(-90 182.4 111.8)">5.0</text>
<text x="187.5" y="111.8" transform="rotate(-90 187.5 111.8)">0</text>
<text x="192.6" y="111.8" transform="rotate(-90 192.6 111.8)">5.0</text>
<text x="197.6" y="111.8" transform="rotate(-90 197.6 111.8)">15.00</text>
<text x="204.1" y="111.8" transform="rotate(-90 204.1 111.8)">25.0</text>
<text x="40.7" y="115.4" transform="rotate(-90 40.7 115.4)">56.43</text>
<text x="132" y="116.2">6.00</text>
<text x="145.9" y="116.2">THRU</text>
<text x="209.8" y="118">13.8</text>
<text x="63.6" y="122.1">SPOT FACE</text>
<text x="209.8" y="123.1">10.8</text>
<text x="57.9" y="127.1">FOR BOLT</text>
<text x="82.1" y="127.1">10.00</text>
<text x="209.8" y="127.1">0</text>
<text x="209.8" y="132.9">10.3</text>
<text x="209.8" y="138">14.7</text>
<text x="143" y="142">R6.35 x2</text>
</g>
<g font-size="4.2">
<text x="54.3" y="36.9">A</text>
<text x="229.5" y="37.6">A</text>
<text x="37.4" y="56">C</text>
<text x="187.3" y="56.3">A</text>
<text x="254.6" y="56.3">A</text>
<text x="84.6" y="63.1">B</text>
<text x="37.4" y="79.3">C</text>
<text x="75.9" y="89.8">B</text>
<text x="201.8" y="94.1">SECTION C-C</text>
<text x="204.1" y="98.3">SCALE 1 : 4</text>
<text x="100.9" y="106.1">SECTION B-B</text>
<text x="102.2" y="110.2">SCALE 1 : 4</text>
<text x="48.1" y="148.9">D</text>
<text x="232.3" y="161.2">GUELPH, ON</text>
<text x="177" y="164.6">DETAIL A</text>
<text x="172.9" y="168.8">SCALE 1 : 1.5</text>
<text x="96.4" y="182.3">DETAIL D</text>
<text x="92.3" y="186.5">SCALE 1 : 1.5</text>
<text x="280.2" y="192.1">2</text>
</g>
<text font-size="3.9" x="278.4" y="199.3">A4</text>
<text font-size="2.9" x="14.9" y="207.6">SOLIDWORKS Educational Product. For Instructional Use Only.</text>
<g font-size="2">
<text x="207.1" y="173.3">TITLE:</text>
<text x="207" y="185.5">DWG NO.</text>
<text x="276.7" y="185.9">REVISION</text>
<text x="207.1" y="198.6">SCALE:1:5</text>
<text x="251.5" y="198.6">SHEET 2 OF 2</text>
</g>
</svg>
